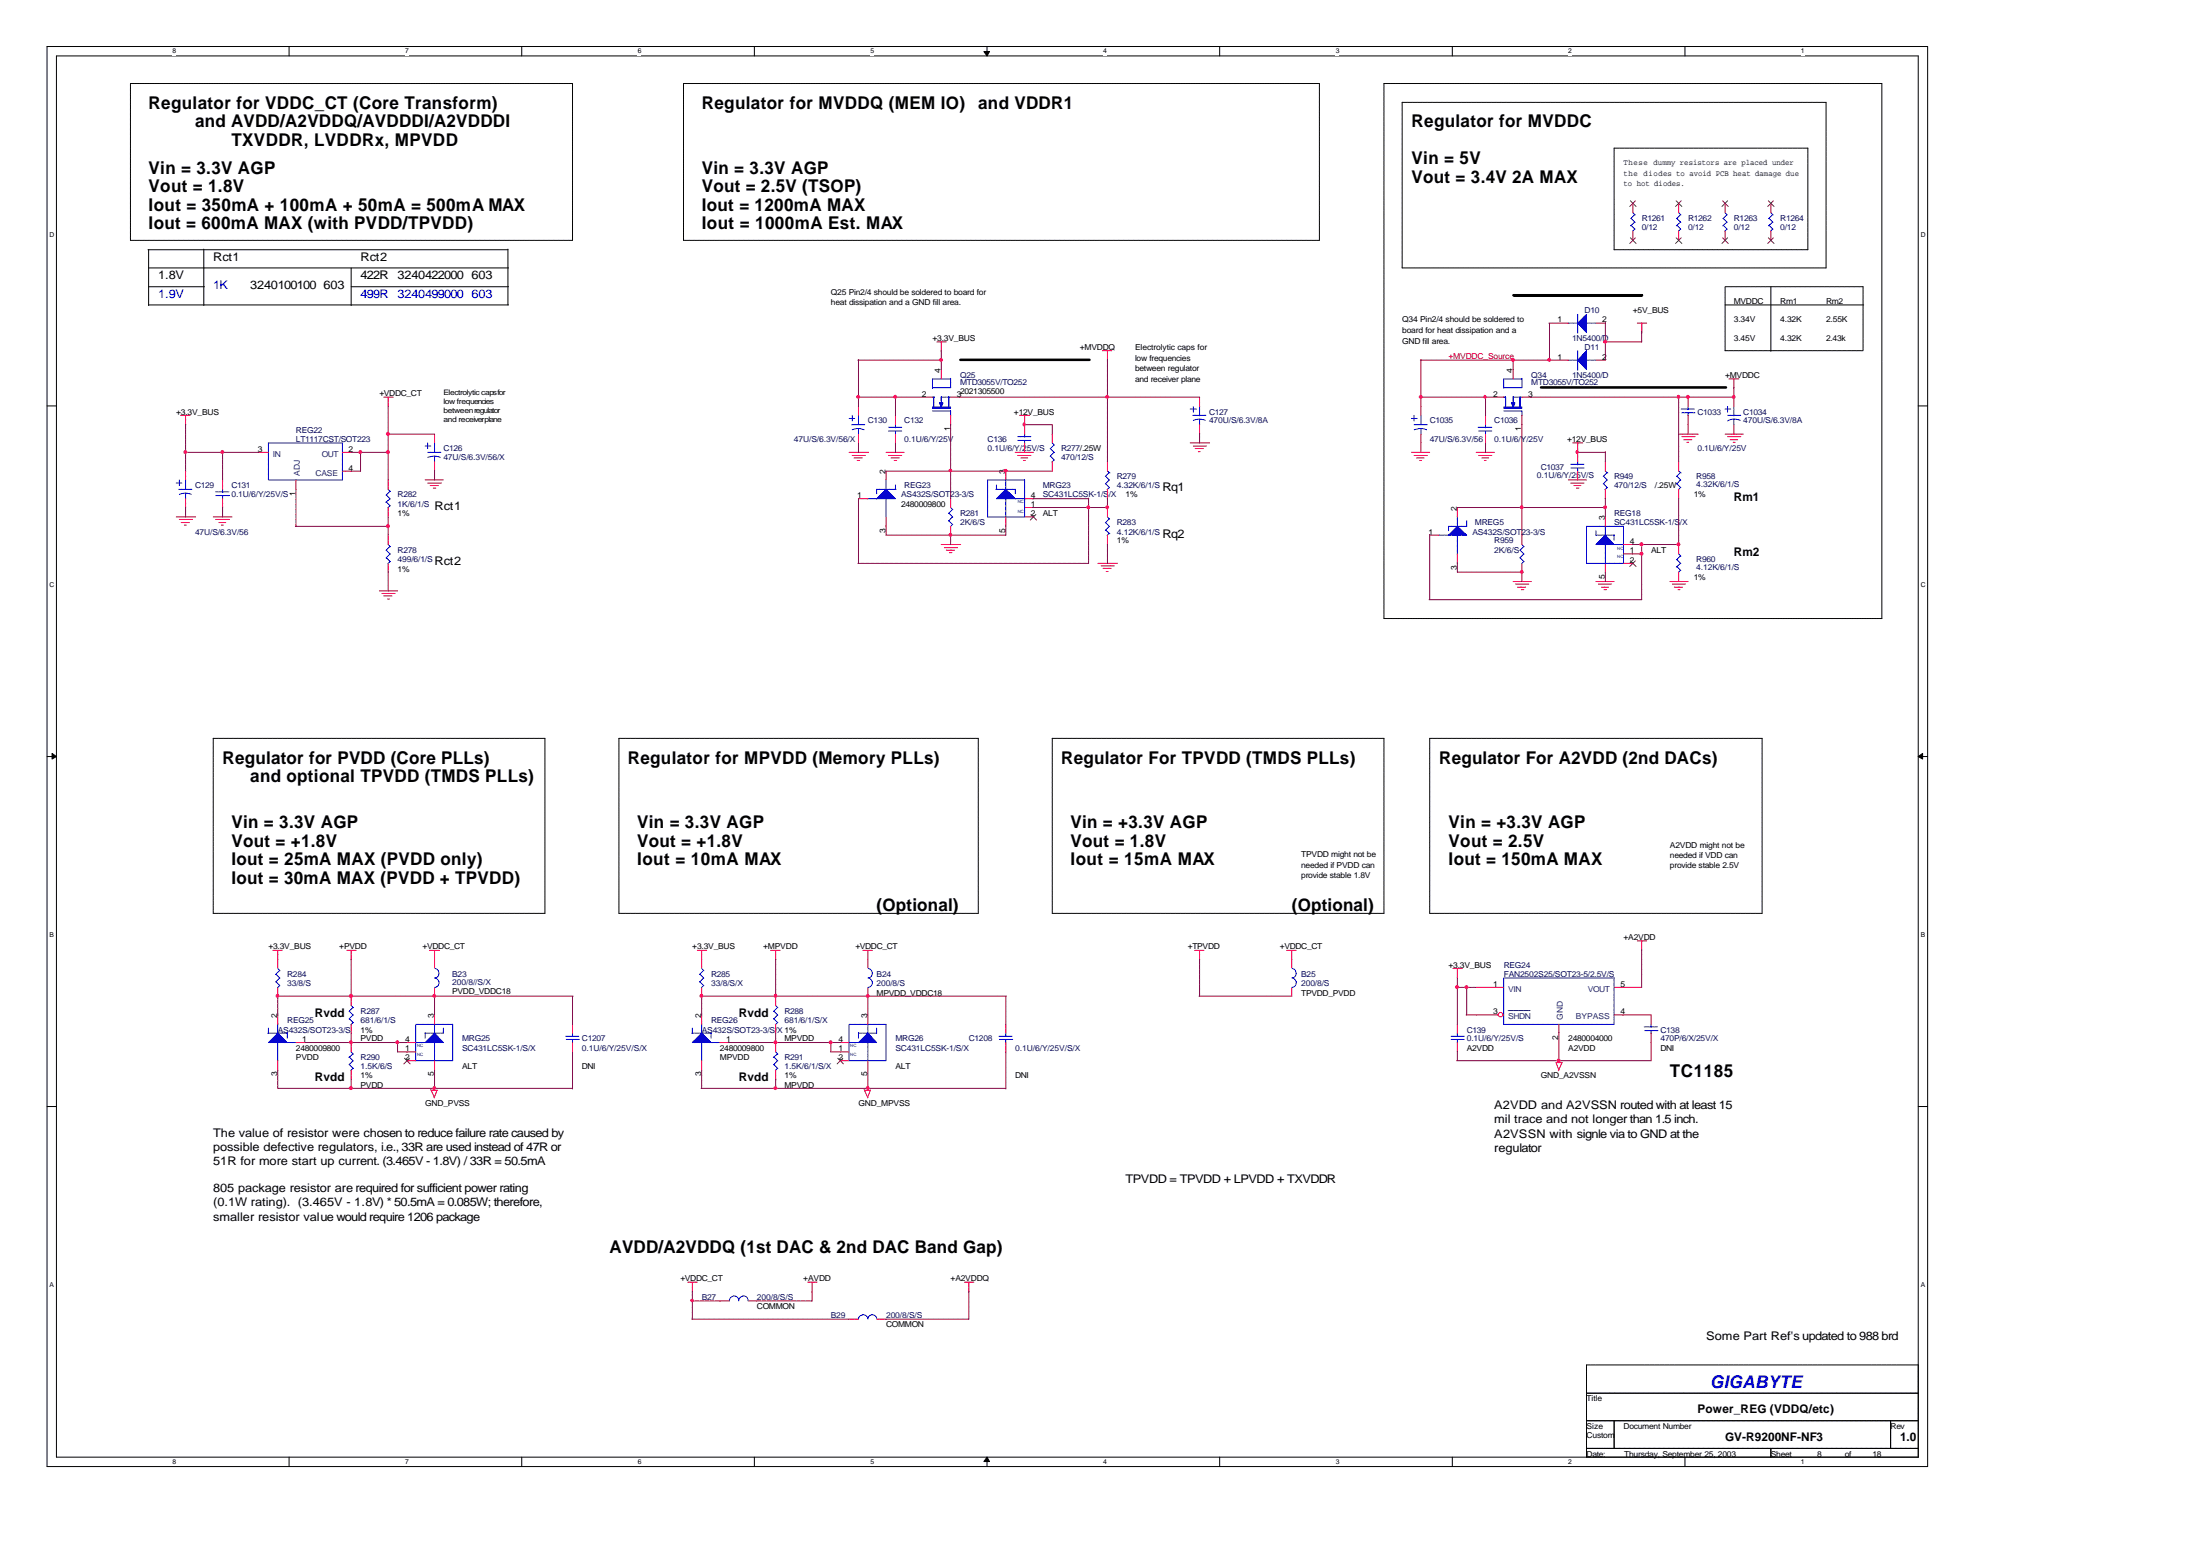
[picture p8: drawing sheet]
<svg xmlns="http://www.w3.org/2000/svg" width="297mm" height="210mm" viewBox="0 0 297 210" stroke-linecap="round" stroke-linejoin="round" font-family="sans-serif">
<path d="M6.3 6.3h254v191.7h-254zM7.6 7.5h251.4v189.2h-251.4z" fill="none" stroke="#000" stroke-width=".14"/>
<g fill="#fff">
<path d="M23.3 6.4h.4v1.1h-.4z"/>
<path d="M23.3 196.9h.4v1h-.4z"/>
</g>
<path d="M39 6.3v1.2M39 196.7v1.3" fill="none" stroke="#000" stroke-width=".14"/>
<g fill="#fff">
<path d="M54.7 6.4h.4v1.1h-.4z"/>
<path d="M54.7 196.9h.4v1h-.4z"/>
</g>
<path d="M70.4 6.3v1.2M70.4 196.7v1.3" fill="none" stroke="#000" stroke-width=".14"/>
<g fill="#fff">
<path d="M86.1 6.4h.4v1.1h-.4z"/>
<path d="M86.1 196.9h.4v1h-.4z"/>
</g>
<path d="M101.9 6.3v1.2M101.9 196.7v1.3" fill="none" stroke="#000" stroke-width=".14"/>
<g fill="#fff">
<path d="M117.5 6.4h.4v1.1h-.4z"/>
<path d="M117.5 196.9h.4v1h-.4z"/>
</g>
<path d="M133.3 6.3v1.2M133.3 196.7v1.3" fill="none" stroke="#000" stroke-width=".14"/>
<g fill="#000" stroke="#000" stroke-width=".14">
<path d="M132.8 7h.8l-.3 .5z" fill-rule="evenodd"/>
<path d="M133.3 196.7l.3 .6h-.8z" fill-rule="evenodd"/>
</g>
<g fill="#fff">
<path d="M148.9 6.4h.5v1.1h-.5z"/>
<path d="M148.9 196.9h.5v1h-.5z"/>
</g>
<path d="M164.7 6.3v1.2M164.7 196.7v1.3" fill="none" stroke="#000" stroke-width=".14"/>
<g fill="#fff">
<path d="M180.3 6.4h.5v1.1h-.5z"/>
<path d="M180.3 196.9h.5v1h-.5z"/>
</g>
<path d="M196.1 6.3v1.2M196.1 196.7v1.3" fill="none" stroke="#000" stroke-width=".14"/>
<g fill="#fff">
<path d="M211.8 6.4h.4v1.1h-.4z"/>
<path d="M211.8 196.9h.4v1h-.4z"/>
</g>
<path d="M227.5 6.3v1.2M227.5 196.7v1.3" fill="none" stroke="#000" stroke-width=".14"/>
<g fill="#fff">
<path d="M243.2 6.4h.4v1.1h-.4z"/>
<path d="M243.2 196.9h.4v1h-.4z"/>
<path d="M6.7 31.2h.6v1h-.6z"/>
<path d="M259.3 31.2h.6v1h-.6z"/>
<path d="M6.7 78.4h.6v1h-.6z"/>
<path d="M259.3 78.4h.6v1h-.6z"/>
</g>
<path d="M6.3 54.8h1.3M259 54.8h1.3" fill="none" stroke="#000" stroke-width=".14"/>
<g fill="#fff">
<path d="M6.7 125.7h.5v1.1h-.5z"/>
<path d="M259.3 125.7h.5v1.1h-.5z"/>
</g>
<path d="M6.3 102.1h1.3M259 102.1h1.3" fill="none" stroke="#000" stroke-width=".14"/>
<g fill="#000" stroke="#000" stroke-width=".14">
<path d="M7 101.7l.6 .4-.6 .4z" fill-rule="evenodd"/>
<path d="M259 102.1l.6-.4v.8z" fill-rule="evenodd"/>
</g>
<g fill="#fff">
<path d="M6.7 173h.6v1h-.6z"/>
<path d="M259.3 173h.6v1h-.6z"/>
</g>
<g fill="none" stroke="#000" stroke-width=".14">
<path d="M20 33.7h48.6M20.1 33.7v7.5M20.1 36.2h48.6M20.1 38.7h7.5M27.5 33.6v7.6M47.4 36.2v5M47.4 38.7h21.3M68.6 33.6v7.6M239.1 38.7v8.7M20.1 41.2h48.6M221.7 43.6v1.4M232.9 41.2h18.7"/>
<path d="M6.3 149.4h1.3M259 149.4h1.3"/>
</g>
<path d="M129.7 48.6h17.4M208.1 52.3h24.9" fill="none" stroke="#000" stroke-width=".34"/>
<g fill="none" stroke="#000" stroke-width=".14" stroke-dasharray=".1 .1 .1 .1 .1 .1 .1 .1">
<path d="M17.6 11.3h59.7M77.3 11.3v21.1M92.3 11.3h85.8M178.1 11.3v21.1M186.9 11.3h67.2M189.3 13.8h57.2M217.9 20h26.2M244.1 20v13.7M246.5 13.8v22.4M254.1 11.3v72.2M17.6 32.4v-21.1M77.3 32.4h-59.7"/>
<path d="M92.3 32.4v-21.1M178.1 32.4h-85.8M189.3 36.2v-22.4M217.9 33.7v-13.7M232.9 38.7h18.6M244.1 33.7h-26.2M246.5 36.2h-57.2M251.5 38.7v8.6M232.9 47.3v-8.6M251.5 47.3h-18.6M28.8 99.7h44.8M73.6 99.7v23.6"/>
<path d="M83.6 99.7h48.5M132.1 99.7v23.6M142.1 99.7h44.8M186.9 99.7v23.6M186.9 83.5v-72.2M193 99.7h44.9M237.9 99.7v23.6M254.1 83.5h-67.2M28.8 123.3v-23.6M73.6 123.3h-44.8M83.6 123.3v-23.6M132.1 123.3h-48.5"/>
<path d="M142.1 123.3v-23.6M186.9 123.3h-44.8M193 123.3v-23.6M237.9 123.3h-44.9M214.2 184.2h44.8M214.2 188.1v-3.9M214.2 188.1h44.8M214.2 191.8v-3.7M214.2 191.8h3.7M214.2 195.5v-3.7M214.2 195.5h24.9M214.2 196.7v-1.2"/>
<path d="M217.9 191.8v3.7M217.9 195.5h-3.7M217.9 191.8h37.4M217.9 195.5v-3.7M239.1 195.5v1.2M239.1 196.7h-24.9M239.1 195.5h19.9M239.1 196.7v-1.2M255.3 191.8v3.7M255.3 195.5h-37.4M255.3 191.8h3.7M255.3 195.5v-3.7"/>
<path d="M259 184.2v3.9M259 188.1h-44.8M259 188.1v3.7M259 191.8h-44.8M259 191.8v3.7M259 195.5h-3.7M259 195.5v1.2M259 196.7h-19.9"/>
</g>
<path d="M204.3 39.9h17.4z" fill="none" stroke="#000" stroke-width=".34" stroke-dasharray=".1 .1 .1 .1 .1 .1 .1 .1"/>
<g fill="none" stroke="#f00" stroke-width=".14" stroke-dasharray=".1 .1 .1 .1 .1 .1 .1 .1">
<path d="M220.5 27.4v1.3M220.5 32.4v-1.2M226.7 27.4v1.3M226.7 32.4v-1.2M232.9 27.4v1.3M232.9 32.4v-1.2M239.1 27.4v1.3M239.1 32.4v-1.2M24.4 56.1h1.3M25.1 56.1v1.3M51.8 53.6h1.4M52.4 53.6v1.4"/>
<path d="M58.7 58.6v1.2M115.9 54.9v1.2M115.9 59.8v-1.2M120.9 56.1v1.2M120.9 59.8v-1.2M124.6 53.6h1.3M126.5 46.2h1.3M127.1 46.2v1.2M127.1 49.9v1.3M128.4 57.3v-1.2M129.6 53.6h-1.2M137.7 56.1h1.3"/>
<path d="M138.3 56.1v1.3M138.3 57.3v1.3M142.1 58.6v1.2M148.8 47.3h1.4M149.5 47.3v1.4M160.7 59.8h2.6M162 53.6v1.3M162 58.6v-1.3M191.9 54.9v1.2M191.9 59.8v-1.2M200.6 56.1v1.2M200.6 59.8v-1.2"/>
<path d="M201.8 53.6h1.2M204.3 49.9v1.3M205.5 57.3v-1.2M206.8 53.6h-1.3M210.5 43.6h1.3M210.5 48.6h1.3M212.3 59.8h1.4M213 59.8v1.3M216.7 43.6h-1.2M216.7 48.6h-1.2M221.1 43.6h1.3M221.7 43.6v1.4"/>
<path d="M226.7 58.6h2.6M227.1 58.9h1.8M227.8 59.7h.3M227.9 53.6v1.3M227.9 57.3v-1.2M228.4 59.4h-1.1M232.9 58.6h2.6M233.3 58.9h1.8M234 59.7h.4M234.1 51.2v1.2M234.1 53.6v1.3M234.1 58.6v-1.3"/>
<path d="M234.6 59.4h-1M234.8 51.2h-1.4M23.8 69.8h2.6M24.2 70.1h1.8M24.9 70.9h.3M25.1 63.6v1.2M25.1 68.5v-1.2M25.6 70.5h-1.1M28.8 69.8h2.5M29.1 70.1h1.9M29.9 70.9h.3M30.1 64.8v1.3"/>
<path d="M30.1 68.5v-1.2M30.5 70.5h-1M35 61.1h1.2M40 66.1v-1.3M47.4 61.1h-1.2M47.4 63.6h-1.2M51.2 79.8h2.6M52.4 72.2v1.3M52.4 77.2v-1.2M52.4 64.8v1.3M52.4 69.8v-1.3M57.4 64.8h2.5"/>
<path d="M57.7 65.2h1.9M58.5 65.9h.3M58.7 63.6v-1.3M59.2 65.5h-1.1M114.6 61.1h2.7M115.1 61.5h1.7M115.7 62.2h.4M115.9 67.3h1.3M116.4 61.8h-1.1M119.6 61.1h2.6M119.6 71v-1.2M119.6 63.6v1.2"/>
<path d="M120 61.5h1.8M120.7 62.2h.4M121.4 61.8h-1.1M127.1 73.5h2.6M127.5 73.9h1.8M128.2 74.6h.3M128.4 67.3v1.2M128.4 72.2v-1.2M128.9 74.3h-1.1M135.8 71v-1.2M135.8 63.6v1.2M137.1 61.1h2.5"/>
<path d="M137.4 61.5h1.9M138.2 62.2h.3M138.3 61.1v-1.3M138.8 61.8h-1M139.5 67.3h-1.2M139.5 68.5h-1.2M139.5 69.8h-1.2M142.1 63.6v-1.3M148.3 76h2.6M148.7 76.4h1.8M149.4 77.1h.3M149.5 68.5v1.3"/>
<path d="M149.5 73.5v-1.3M149.5 62.3v1.3M149.5 67.3v-1.2M150 76.7h-1.1M161.1 60.2h1.8M161.8 61h.3M162.5 60.6h-1.1M190.6 61.1h2.5M190.9 61.5h1.9M191.7 62.2h.3M192.3 61.8h-1M193 72.2h1.3"/>
<path d="M196.8 76v-1.2M196.8 68.5v1.3M199.3 61.1h2.5M199.6 61.5h1.9M200.4 62.2h.3M201 61.8h-1M204.3 78.5h2.5M204.6 78.8h1.9M205.4 79.6h.3M205.5 72.2v1.3M205.5 77.2v-1.2M206 79.3h-1.1"/>
<path d="M211.8 64.8h2.5M212.1 65.2h1.9M212.9 65.9h.3M213 61.1v1.2M213 64.8v-1.2M213.4 65.5h-1M215.5 78.5h2.5M215.8 78.8h1.9M216.6 79.6h.3M216.7 62.3v1.3M216.7 67.3v-1.2M216.7 77.2v-1.2"/>
<path d="M216.7 69.8v1.2M217.2 79.3h-1M220.5 73.5h-1.3M220.5 74.8h-1.3M220.5 76h-1.3M225.5 78.5h2.5M225.8 78.8h1.8M226.6 79.6h.3M226.7 62.3v1.3M226.7 67.3v-1.2M226.7 73.5v1.3M226.7 78.5v-1.3"/>
<path d="M227.2 79.3h-1.1M51.6 80.1h1.7M52.3 80.9h.4M52.9 80.4h-1.1M36.8 128.3h1.4M37.5 128.3v1.3M37.5 129.6v1.1M37.5 134.5v-1.2M37.5 137v1.3M46.8 128.3h1.4M47.4 128.3v1.3M47.4 134.5v1.2"/>
<path d="M47.4 139.5v-1.2M58 128.3h1.4M58.7 128.3v1.3M58.7 129.6v1.1M58.7 134.5v-1.2M58.7 137v1.3M77.3 138.3v1.2M94.1 128.3h1.3M94.7 128.3v1.3M94.7 129.6v1.1M94.7 134.5v-1.2M94.7 137v1.3"/>
<path d="M104.1 128.3h1.3M104.7 128.3v1.3M104.7 134.5v1.2M104.7 139.5v-1.2M116.5 128.3h1.4M117.2 128.3v1.3M117.2 137v1.3M117.2 129.6v1.1M117.2 134.5v-1.2M135.8 138.3v1.2M161.3 128.3h1.3M162 128.3v1.3"/>
<path d="M173.7 128.3h1.4M174.4 128.3v1.3M174.4 129.6v1.1M174.4 134.5v-1.2M196.2 130.7h1.3M196.8 130.7v1.4M196.8 138.3v1.2M199.3 133.3h3.7M199.3 137h3M210.5 139.5v-1.2M219.2 137h-1.3M221.1 127h1.3"/>
<path d="M221.7 127v1.4M221.7 133.3h-3.8M222.9 137v1.3M37.5 144.5v-1.3M41.2 140.7h-1.2M47.4 140.7v1.3M47.4 145.7v-1.2M54.9 140.7h1.2M54.9 142h1.2M54.9 143.2h1.2M58.3 147.2h.8M58.7 147.2v-.4"/>
<path d="M58.7 148.2l-.5-1.1M58.7 144.5v-1.3M59 147.2l-.4 1.1M77.3 142v-1.3M94.7 144.5v-1.3M98.5 140.7h-1.3M104.7 140.7v1.3M104.7 145.7v-1.2M113.5 140.7h1.1M113.5 142h1.1M113.5 143.2h1.1M116.8 147.2h.8"/>
<path d="M117.2 147.2v-.4M117.2 148.2l-.5-1.1M117.2 144.5v-1.3M117.5 147.2l-.4 1.1M135.8 142v-1.3M196.8 142v-1.3M210.1 143.4h.9M210.5 143.4v-.3M210.5 144.5l-.4-1.1M210.9 143.4l-.5 1.1M222.9 140.7v-1.2M92.9 173.1h1.3"/>
<path d="M93.5 173.1v1.3M97.2 175.6h1.3M102.2 175.6h-1.2M109.1 173.1h1.3M109.6 173.1v1.3M114.6 178.1h1.3M119.6 178.1h-1.2M130.2 173.1h1.4M130.8 173.1v1.3"/>
<circle cx="202.6" cy="137" r=".31"/>
</g>
<g fill="none" stroke="#00f" stroke-width=".14" stroke-dasharray=".1 .1 .1 .1 .1 .1 .1 .1">
<path d="M220.2 29.5l.6 .6M220.2 30.4l.6 .6M220.5 28.7l.3 .4M220.7 29l-.6 .6M220.7 30l-.6 .5M220.7 30.9l-.3 .4M226.4 29.5l.6 .6M226.4 30.4l.6 .6M226.7 28.7l.3 .4M226.9 29l-.6 .6M226.9 30l-.6 .5M226.9 30.9l-.3 .4"/>
<path d="M232.7 29.5l.6 .6M232.7 30.4l.6 .6M232.9 28.7l.4 .4M233.2 29l-.6 .6M233.2 30l-.6 .5M233.2 30.9l-.4 .4M238.8 29.5l.6 .6M238.8 30.4l.6 .6M239.1 28.7l.3 .4M239.4 29l-.6 .6M239.4 30l-.6 .5M239.4 30.9l-.4 .4"/>
<path d="M36.2 59.8h10M46.2 59.8v5M57.7 59.8v.8M58.7 59.8v1.3M114.6 56.5h.9M115.1 56.1v.8M115.9 56.1v1.3M115.9 57.8l-.8 .2M115.9 57.8v.9M116.7 58l-.8-.2M116.8 57.3h-1.8M120 58.2h1.8"/>
<path d="M120.9 58.2v.5M120.9 57.3v.5M121.8 57.7h-1.9M125.9 51.2v1.2M125.9 52.3h2.5M125.9 55h2.5M125.9 55.1h2.5M125.9 53.6h.3M126.1 53.6v1.4M127.1 54.4v-.9M127.1 53.6h1.3M127.1 54.1v-.6"/>
<path d="M128.1 55v-1.5M128.1 54.9v-1.3M128.4 51.2h-2.6M128.4 52.3v-1.2M128.4 55.5h-2.6M128.4 55.5v.6M137.4 59.5h1.9M138.3 59.5v.4M138.3 58.6v.4M139.2 58.9h-1.9M142.1 59.8l.3 .3M160.7 55.2h.8"/>
<path d="M161.1 54.9v.7M162 54.9v1.2M162 56.6l-.9 .1M162 56.6v.8M162.7 56.7l-.7-.1M162.8 56.1h-1.8M190.6 56.5h.8M190.9 56.1v.8M191.9 56.1v1.3M191.9 57.8l-1 .2M191.9 57.8v.9M192.6 58l-.7-.2"/>
<path d="M192.7 57.3h-1.9M199.6 58.2h1.9M200.6 58.2v.5M200.6 57.3v.5M201.4 57.7h-1.8M203 51.2v1.2M203 52.3h2.6M203 55h2.6M203 55.1h2.6M203 53.6h.4M203.3 53.6v1.4M204.3 54.4v-.9"/>
<path d="M204.3 53.6h1.3M204.3 54.1v-.6M205.2 55v-1.5M205.2 54.9v-1.3M205.5 51.2h-2.6M205.5 52.3v-1.2M205.5 55.5h-2.6M205.5 55.5v.6M213 43.6h-1.3M213 42.4v2.6M213 48.6h-1.3M213 47.3v2.7"/>
<path d="M215.5 43.6h-1.4M215.5 48.6h-1.4M227.1 55.7h1.8M227.9 55.7v.4M227.9 54.9v.4M228.8 55.2h-1.8M232.9 55.2h.9M233.3 54.9v.7M234.1 54.9v1.2M234.1 56.6l-.8 .2M234.1 56.6v.8M234.9 56.7l-.8-.1"/>
<path d="M235 56.1h-1.8M23.8 65.2h.8M24.2 64.8v.8M25.1 64.8v1.3M25.1 66.6l-.9 .1M25.1 66.6v.8M25.8 66.7l-.7-.1M25.9 66.1h-1.8M29.1 66.9h1.9M30.1 66.9v.5M30.1 66.1v.4M30.9 66.4h-1.9"/>
<path d="M36.2 64.8v-5M46.2 64.8h-10M52.2 74.3l.5 .6M52.2 75.3l.5 .6M52.2 66.8l.5 .6M52.2 67.7l.5 .6M52.4 73.5l.3 .3M52.4 66.1l.3 .3M52.7 73.8l-.6 .6M52.7 74.8l-.6 .6M52.7 75.8l-.4 .3M52.7 66.3l-.6 .6"/>
<path d="M52.7 67.3l-.6 .5M52.7 68.3l-.4 .3M57.4 60.2h.9M58.7 61.6l-1 .1M58.7 61.6v.8M59.4 61.7l-.7-.1M59.5 61.1h-1.8M118.4 67.3h-1.3M118.4 66.6v-.6M118.4 66.1h2.6M119.6 66.1v-1.4M119.6 67.3v2.6"/>
<path d="M120.9 66.1v-.7M128.1 69.3l.6 .6M128.1 70.3l.6 .6M128.4 68.5l.3 .3M128.6 68.8l-.6 .6M128.6 69.8l-.6 .6M128.6 70.8l-.3 .3M133.3 64.8h5M133.3 69.8v-5M134.5 66.1v-.7M135.8 66.1v-1.4M135.8 67.3v2.6"/>
<path d="M137.1 67.3h1.3M137.1 66.6v-.6M137.1 66.1h-2.6M138.3 64.8v5M138.3 69.8h-5M141.8 60.6l.6 .5M141.8 61.6l.6 .6M142.3 60l-.6 .6M142.3 61.1l-.6 .6M142.3 62.1l-.3 .3M149.3 70.5l.6 .6M149.3 71.6l.6 .5"/>
<path d="M149.3 64.3l.6 .6M149.3 65.3l.6 .6M149.5 69.8l.4 .3M149.5 63.6l.4 .3M149.8 70l-.6 .6M149.8 71l-.6 .6M149.8 72l-.4 .3M149.8 63.8l-.6 .6M149.8 64.8l-.6 .6M149.8 65.8l-.4 .3M195.6 72.2h-1.4M195.6 71.6v-.6"/>
<path d="M195.6 71h2.5M196.8 71v-1.3M196.8 72.2v2.7M198 71v-.7M205.2 74.3l.6 .6M205.2 75.3l.6 .6M205.5 73.5l.3 .3M205.7 73.8l-.6 .6M205.7 74.8l-.6 .6M205.7 75.8l-.3 .3M212.1 63.2h1.9M213 63.2v.5"/>
<path d="M213 62.3v.5M213.9 62.7h-1.9M214.2 71h5M214.2 76v-5M215.5 72.2v-.6M216.5 64.3l.6 .6M216.5 65.3l.6 .6M216.7 63.6l.4 .3M216.7 72.2v-1.2M216.7 73.5v2.6M217 63.8l-.6 .6M217 64.8l-.6 .6"/>
<path d="M217 65.8l-.3 .3M217.9 73.5h1.4M217.9 72.9v-.7M217.9 72.2h-2.5M219.2 71v5M219.2 76h-5M226.4 64.3l.6 .6M226.4 65.3l.6 .6M226.4 75.5l.6 .6M226.4 76.5l.6 .6M226.7 63.6l.3 .3M226.7 74.8l.3 .3"/>
<path d="M226.9 63.8l-.6 .6M226.9 64.8l-.6 .6M226.9 65.8l-.3 .3M226.9 75l-.6 .6M226.9 76l-.6 .6M226.9 77l-.3 .3M36.2 139.5v-.7M37.3 131.5l.5 .6M37.3 132.5l.5 .6M37.5 130.7l.3 .4M37.5 139.5v-1.3M37.8 131l-.6 .6"/>
<path d="M37.8 132l-.6 .6M37.8 133l-.4 .4M38.8 139.5h-2.6M47.2 136.5l.6 .6M47.2 137.5l.6 .6M47.4 135.7l.4 .4M47.7 136l-.6 .6M47.7 137l-.6 .6M47.7 138l-.4 .4M56.1 138.3h5M57.4 139.5h2.5M58.7 132a.58 .58 0 0 0 .6-.6"/>
<path d="M58.7 133.3a.63 .63 0 0 0 .6-.8M58.7 139.5v-1.3M59.3 131.4a.6 .6 0 0 0-.6-.7M59.3 132.5l-.4-.4-.2-.1M59.9 139.5v-.7M61.1 138.3v4.9M77.3 139.5v.5M78.1 139.9h-1.7M93.5 139.5v-.7M94.5 131.5l.6 .6M94.5 132.5l.6 .6M94.7 130.7l.4 .4"/>
<path d="M94.7 139.5v-1.3M95 131l-.6 .6M95 132l-.6 .6M95 133l-.3 .4M96 139.5h-2.6M104.5 136.5l.6 .6M104.5 137.5l.6 .6M104.7 135.7l.4 .4M105 136l-.6 .6M105 137l-.6 .6M105 138l-.4 .4M114.6 138.3h5"/>
<path d="M115.9 139.5h2.5M117.2 139.5v-1.3M117.2 132a.58 .58 0 0 0 .6-.6M117.2 133.3a.63 .63 0 0 0 .6-.8M117.8 131.4a.6 .6 0 0 0-.6-.7M117.8 132.5l-.4-.4-.2-.1M118.4 139.5v-.7M119.6 138.3v4.9M135.8 139.5v.5M136.7 139.9h-1.8M174.4 132a.58 .58 0 0 0 .6-.6M174.4 133.3a.63 .63 0 0 0 .6-.8"/>
<path d="M175 131.4a.6 .6 0 0 0-.6-.7M175 132.5l-.3-.4-.3-.1M196.8 139.5v.5M197.7 139.9h-1.9M203 132h14.9M203 138.3v-6.3M217.9 132v6.3M217.9 138.3h-14.9M222.1 139.1h1.8M222.9 139.1v.4M222.9 138.3v.4M223.8 138.6h-1.8"/>
<path d="M37.5 140.7v2.6M38.8 140.7h1.2M38.8 140.1v-.7M47.2 142.7l.6 .6M47.2 143.7l.6 .6M47.4 142l.4 .3M47.7 142.3l-.6 .5M47.7 143.2l-.6 .6M47.7 144.2l-.4 .3M56.1 143.2v-4.9M57.4 140.7h-1.4M57.4 140.1v-.7"/>
<path d="M58.7 140.7v2.6M61.1 143.2h-5M76.5 140.3h1.7M77.3 140.3v.5M94.7 140.7v2.6M96 140.7h1.3M96 140.1v-.7M104.5 142.7l.6 .6M104.5 143.7l.6 .6M104.7 142l.4 .3M105 142.3l-.6 .5M105 143.2l-.6 .6"/>
<path d="M105 144.2l-.4 .3M114.6 143.2v-4.9M115.9 140.7h-1.3M115.9 140.1v-.7M117.2 140.7v2.6M119.6 143.2h-5M135 140.3h1.7M135.8 140.3v.5M195.9 140.3h1.9M196.8 140.3v.5M99.1 174.9a.72 .72 0 0 0-.6 .7M99.7 175.6a.61 .61 0 0 0-.6-.7"/>
<path d="M100.3 174.9a.72 .72 0 0 0-.6 .7M101 175.6a.61 .61 0 0 0-.7-.7M116.5 177.5l-.5 .3-.1 .3M117.2 178a.65 .65 0 0 0-.7-.5M117.8 177.5a.58 .58 0 0 0-.6 .6M118.4 178l-.1-.3-.2-.1-.3-.1"/>
</g>
<path d="M203.6 136.4h3.1" fill="none" stroke="#004080" stroke-width=".14" stroke-dasharray=".1 .1 .1 .1 .1 .1 .1 .1"/>
<g fill="none" stroke="#804000" stroke-width=".14" stroke-dasharray=".1 .1 .1 .1 .1 .1 .1 .1">
<path d="M220.1 27.1l.8 .8M220.1 32.1l.8 .8M220.8 27.1l-.8 .8M220.8 32.1l-.8 .8M226.3 27.1l.8 .8M226.3 32.1l.8 .8M227 27.1l-.8 .8M227 32.1l-.8 .8M232.6 27.1l.7 .8M232.6 32.1l.7 .8M233.3 27.1l-.8 .8M233.3 32.1l-.8 .8"/>
<path d="M238.8 27.1l.7 .8M238.8 32.1l.7 .8M239.4 27.1l-.7 .8M239.4 32.1l-.7 .8M139.2 69.4l.8 .8M139.9 69.4l-.8 .8M220.1 75.7l.8 .8M220.8 75.7l-.8 .8M54.6 142.8l.8 .8M55.3 142.8l-.8 .8M113.1 142.8l.8 .8M113.8 142.8l-.8 .8"/>
</g>
<g fill="#00f" stroke="#00f" stroke-width=".14" stroke-dasharray=".1 .1 .1 .1 .1 .1 .1 .1">
<path d="M134.5 67.3l1.3-1.2 1.3 1.2z" fill-rule="evenodd"/>
<path d="M214.2 42.4v2.5l-1.2-1.3z" fill-rule="evenodd"/>
<path d="M93.5 140.7l1.2-1.2 1.3 1.2z" fill-rule="evenodd"/>
<path d="M36.2 140.7l1.3-1.2 1.3 1.2z" fill-rule="evenodd"/>
<path d="M215.5 73.5l1.2-1.3 1.2 1.3z" fill-rule="evenodd"/>
<path d="M204 54.4h.6l-.3 .6z" fill-rule="evenodd"/>
<path d="M119.6 66.1l1.3 1.2h-2.5z" fill-rule="evenodd"/>
<path d="M115.9 140.7l1.3-1.2 1.2 1.2z" fill-rule="evenodd"/>
<path d="M214.2 47.3v2.6l-1.2-1.3z" fill-rule="evenodd"/>
<path d="M57.4 140.7l1.3-1.2 1.2 1.2z" fill-rule="evenodd"/>
<path d="M196.8 71l1.2 1.2h-2.4z" fill-rule="evenodd"/>
<path d="M126.8 54.4h.5l-.2 .6z" fill-rule="evenodd"/>
</g>
<g fill="none" stroke="#800040" stroke-width=".14" stroke-dasharray=".1 .1 .1 .1 .1 .1 .1 .1">
<path d="M52.4 58.6v-3.8M58.7 58.6h-6.4M115.9 53.6v-5.1M115.9 54.9v-1.4M120.9 53.6h-5.1M120.9 56.1v-2.6M124.6 53.6h-3.8M127.1 48.6v-1.3M127.1 49.9v-1.4M127.1 48.6h-11.3M142.1 58.6v-1.4M142.1 57.3h-3.8"/>
<path d="M149.5 53.6h-20M149.5 53.6v-5.1M162 59.8v-1.3M162 53.6h-12.6M191.9 54.9v-1.4M191.9 53.6v-5.1M200.6 56.1v-2.6M200.6 53.6h-8.8M201.8 53.6h-1.3M204.3 48.6h-12.5M204.3 49.9v-1.4M204.3 48.6h5"/>
<path d="M209.2 48.6v-5.1M210.5 43.6h-1.4M210.5 48.6h-1.4M216.7 46.2v-2.7M216.7 48.6v-2.5M221.7 46.2h-5M221.7 46.2v-1.4M226.7 53.6h-20M227.9 53.6h-1.3M227.9 58.6v-1.4M234.1 53.6v-1.3M234.1 53.6h-6.3"/>
<path d="M25.1 69.8v-1.4M25.1 61.1v-3.9M25.1 63.6v-2.6M30.1 69.8v-1.4M30.1 64.8v-3.8M30.1 61.1h-5.1M35 61.1h-5M40 71v-5M48.7 63.6v-2.6M48.7 61.1h-1.4M48.7 63.6h-1.4M52.4 72.2v-1.2"/>
<path d="M52.4 79.8v-2.7M52.4 71h-12.5M52.4 71v-1.3M52.4 61.1v-2.6M52.4 64.8v-3.8M52.4 61.1h-3.8M58.7 64.8v-1.3M115.9 76v-8.8M115.9 61.1v-1.4M119.6 72.2v-1.2M120.9 61.1v-1.4M128.4 67.3v-3.8"/>
<path d="M128.4 63.6h-8.9M128.4 63.6v-6.4M128.4 73.5v-1.3M128.4 72.2h-8.9M135.8 63.6h-7.5M135.8 72.2h-7.5M135.8 72.2v-1.2M142.1 63.6h-6.4M147 68.5v-1.3M147 76v-7.6M147 76h-31.2M147 68.5h-7.6"/>
<path d="M147 67.3h-7.6M149.5 76v-2.6M149.5 68.5h-2.6M149.5 68.5v-1.3M149.5 62.3v-8.8M191.9 61.1v-1.4M196.8 77.2v-1.2M200.6 61.1v-1.4M205.5 72.2v-3.8M205.5 77.2h-8.8M205.5 78.5v-1.4M205.5 68.5v-11.3"/>
<path d="M205.5 68.5h-8.8M216.7 61.1h-3.8M216.7 78.5v-1.4M216.7 62.3v-1.3M216.7 68.5h-11.3M216.7 68.5v-1.3M216.7 69.8v-1.4M221.7 74.8v-1.4M221.7 73.5h-1.3M221.7 74.8h-1.3M226.7 62.3v-8.8M226.7 73.5v-6.3"/>
<path d="M226.7 73.5h-5.1M193 81v-8.8M221.7 81v-6.3M221.7 81h-28.7M37.5 137v-2.6M47.4 134.5h-10M47.4 134.5v-5M58.7 134.5h-11.4M58.7 137v-2.6M58.7 134.5h18.7M77.3 134.5v3.9M94.7 137v-2.6"/>
<path d="M104.7 134.5v-5M104.7 134.5h-10M117.2 134.5h-12.6M117.2 137v-2.6M117.2 134.5h18.7M135.8 134.5v3.9M162 134.5v-5M174.4 134.5h-12.5M196.8 138.3v-5.1M196.8 133.3v-1.4M198 133.3h-1.3M198 137v-3.8"/>
<path d="M199.3 133.3h-1.3M199.3 137h-1.3M221.7 133.3v-5.1M222.9 137h-3.8M37.5 146.9v-2.5M47.4 140.7v-1.3M47.4 146.9v-1.3M47.4 140.7h-6.3M47.4 146.9h-10M53.7 140.7h-6.4M53.7 142v-1.4M54.9 140.7h-1.3"/>
<path d="M54.9 142h-1.3M58.7 146.9h-11.4M58.7 146.9v-2.5M77.3 142v5M77.3 146.9h-18.7M94.7 146.9v-2.5M104.7 146.9h-10M104.7 140.7h-6.3M104.7 146.9v-1.3M104.7 140.7v-1.3M112.2 142v-1.4M112.2 140.7h-7.6"/>
<path d="M113.5 142h-1.4M113.5 140.7h-1.4M117.2 146.9h-12.6M117.2 146.9v-2.5M135.8 142v5M135.8 146.9h-18.7M196.8 143.2v-1.3M210.5 143.2v-3.8M210.5 143.2h-13.8M222.9 143.2v-2.6M222.9 143.2h-12.5M93.5 178.1v-2.6"/>
<path d="M93.5 175.6v-1.3M97.2 175.6h-3.8M109.6 175.6v-1.3M109.6 175.6h-7.5M114.6 178.1h-21.2M130.8 178.1h-11.3M130.8 178.1v-3.8"/>
</g>
<g fill="#f0f" stroke="#f0f" stroke-width=".14" stroke-dasharray=".1 .1 .1 .1 .1 .1 .1 .1">
<path d="M52.3 70.8l.2 .1v.3h-.3v-.2z" fill-rule="evenodd"/>
<path d="M47.2 134.3l.2-.1 .1 .1v.3h-.3z" fill-rule="evenodd"/>
<path d="M37.3 134.3l.2-.1 .1 .1v.3h-.3z" fill-rule="evenodd"/>
<path d="M53.5 140.5h.3v.3h-.3l-.1-.1z" fill-rule="evenodd"/>
<path d="M47.2 140.6l.2-.1h.1v.3h-.3z" fill-rule="evenodd"/>
<path d="M149.3 68.4l.2-.1h.1v.3h-.3z" fill-rule="evenodd"/>
<path d="M146.8 68.4l.2-.1h.1v.3h-.3z" fill-rule="evenodd"/>
<path d="M210.3 143l.2-.1 .1 .1v.3h-.3z" fill-rule="evenodd"/>
<path d="M58.4 134.3l.3-.1 .1 .1v.3h-.3z" fill-rule="evenodd"/>
<path d="M47.2 134.3l.2-.1 .1 .1v.3h-.3z" fill-rule="evenodd"/>
<path d="M93.3 175.4h.3v.2h-.3z" fill-rule="evenodd"/>
<path d="M58.5 146.7h.3v.3h-.3l-.1-.1z" fill-rule="evenodd"/>
<path d="M47.2 146.8l.2-.1h.1v.3h-.3z" fill-rule="evenodd"/>
<path d="M135.6 63.4h.3v.2h-.3z" fill-rule="evenodd"/>
<path d="M128.2 63.4h.3v.2h-.3z" fill-rule="evenodd"/>
<path d="M149.4 53.4h.2v.3h-.3v-.1z" fill-rule="evenodd"/>
<path d="M138.1 57.1h.3v.3h-.3z" fill-rule="evenodd"/>
<path d="M128.1 72.1l.3-.1h.1v.4h-.3z" fill-rule="evenodd"/>
<path d="M120.8 53.4h.2v.3h-.3l-.1-.1z" fill-rule="evenodd"/>
<path d="M115.8 53.4h.2v.3h-.3v-.1z" fill-rule="evenodd"/>
<path d="M52.3 58.4h.2v.3h-.3v-.1z" fill-rule="evenodd"/>
<path d="M197.9 133.1h.3v.3h-.4v-.1z" fill-rule="evenodd"/>
<path d="M196.5 133.1l.3-.1 .1 .1v.3h-.3z" fill-rule="evenodd"/>
<path d="M52.3 60.8l.2 .1v.3h-.3v-.1z" fill-rule="evenodd"/>
<path d="M126.9 48.5l.2-.1h.1v.3h-.3z" fill-rule="evenodd"/>
<path d="M24.9 60.8l.3 .1v.3h-.3l-.1-.1z" fill-rule="evenodd"/>
<path d="M48.5 60.8l.3 .1v.3h-.3l-.1-.1z" fill-rule="evenodd"/>
<path d="M29.9 60.8l.3 .1v.3h-.3l-.1-.1z" fill-rule="evenodd"/>
<path d="M226.5 53.4h.3v.3h-.3l-.1-.1z" fill-rule="evenodd"/>
<path d="M212.8 60.9h.3v.3h-.3z" fill-rule="evenodd"/>
<path d="M221.4 74.6l.3-.1 .1 .1v.3h-.3z" fill-rule="evenodd"/>
<path d="M221.4 73.4l.3-.1h.1v.3h-.3z" fill-rule="evenodd"/>
<path d="M205.3 77h.3v.3h-.3l-.1-.1z" fill-rule="evenodd"/>
<path d="M216.5 68.4l.2-.1h.2v.3h-.3z" fill-rule="evenodd"/>
<path d="M205.3 68.3h.3v.3h-.3l-.1-.1z" fill-rule="evenodd"/>
<path d="M234 53.4h.2v.3h-.3l-.1-.1z" fill-rule="evenodd"/>
<path d="M227.7 53.5l.2-.1h.1v.3h-.3z" fill-rule="evenodd"/>
<path d="M200.4 53.4h.2v.3h-.2z" fill-rule="evenodd"/>
<path d="M191.6 53.5l.3-.1h.1v.3h-.3z" fill-rule="evenodd"/>
<path d="M226.4 73.4l.3-.1h.1v.3h-.3z" fill-rule="evenodd"/>
<path d="M221.4 73.4l.3-.1h.1v.3h-.3z" fill-rule="evenodd"/>
<path d="M204.2 48.4h.2v.3h-.3l-.1-.1z" fill-rule="evenodd"/>
<path d="M209.1 48.4h.2v.3h-.3v-.1z" fill-rule="evenodd"/>
<path d="M216.5 46l.2-.1 .2 .1v.3h-.3z" fill-rule="evenodd"/>
<path d="M117 134.3l.2-.1 .1 .1v.3h-.3z" fill-rule="evenodd"/>
<path d="M104.5 134.3l.2-.1 .1 .1v.3h-.3z" fill-rule="evenodd"/>
<path d="M112 140.5h.3v.3h-.3l-.1-.1z" fill-rule="evenodd"/>
<path d="M104.6 140.5h.2v.3h-.3v-.1z" fill-rule="evenodd"/>
<path d="M104.6 146.7h.2v.3h-.3v-.1z" fill-rule="evenodd"/>
<path d="M117 146.7h.3v.3h-.3l-.1-.1z" fill-rule="evenodd"/>
<path d="M94.5 134.3l.2-.1 .2 .1v.3h-.3z" fill-rule="evenodd"/>
</g>
<g font-size="2.4">
<text x="20.1" y="14.7">Regulator for VDDC_CT (Core Transform)</text>
<text x="26.3" y="17.2">and AVDD/A2VDDQ/AVDDDI/A2VDDDI</text>
<text x="94.7" y="14.7">Regulator for MVDDQ (MEM IO)</text>
<text x="132.1" y="14.7">and VDDR1</text>
<text x="190.6" y="17.2">Regulator for MVDDC</text>
<text x="20.1" y="23.5">Vin = 3.3V AGP</text>
<text x="31.2" y="19.7">TXVDDR, LVDDRx, MPVDD</text>
<text x="94.7" y="23.5">Vin = 3.3V AGP</text>
<text x="190.6" y="22.2">Vin = 5V</text>
<text x="20.1" y="25.9">Vout = 1.8V</text>
<text x="20.1" y="28.5">Iout = 350mA + 100mA + 50mA = 500mA MAX</text>
<text x="94.7" y="28.5">Iout = 1200mA MAX</text>
<text x="94.7" y="25.9">Vout = 2.5V (TSOP)</text>
<text x="190.6" y="24.7">Vout = 3.4V 2A MAX</text>
<text x="20.1" y="30.9">Iout = 600mA MAX (with PVDD/TPVDD)</text>
<text x="94.7" y="30.9">Iout = 1000mA Est. MAX</text>
<text x="30.1" y="103.1">Regulator for PVDD (Core PLLs)</text>
<text x="33.8" y="105.6">and optional TPVDD (TMDS PLLs)</text>
<text x="84.8" y="103.1">Regulator for MPVDD (Memory PLLs)</text>
<text x="143.3" y="103.1">Regulator For TPVDD (TMDS PLLs)</text>
<text x="194.3" y="103.1">Regulator For A2VDD (2nd DACs)</text>
<text x="31.2" y="111.8">Vin = 3.3V AGP</text>
<text x="86" y="111.8">Vin = 3.3V AGP</text>
<text x="144.5" y="111.8">Vin = +3.3V AGP</text>
<text x="195.6" y="111.8">Vin = +3.3V AGP</text>
<text x="31.2" y="114.3">Vout = +1.8V</text>
<text x="31.2" y="116.8">Iout = 25mA MAX (PVDD only)</text>
<text x="31.2" y="119.3">Iout = 30mA MAX (PVDD + TPVDD)</text>
<text x="86" y="116.8">Iout = 10mA MAX</text>
<text x="86" y="114.3">Vout = +1.8V</text>
<text x="144.5" y="114.3">Vout = 1.8V</text>
<text x="144.5" y="116.8">Iout = 15mA MAX</text>
<text x="195.6" y="114.3">Vout = 2.5V</text>
<text x="195.6" y="116.8">Iout = 150mA MAX</text>
<text x="118.4" y="123">(Optional)</text>
<text x="174.4" y="123">(Optional)</text>
<text x="225.5" y="145.4">TC1185</text>
<text x="82.3" y="169.1">AVDD/A2VDDQ (1st DAC &amp; 2nd DAC Band Gap)</text>
</g>
<text font-size="2.4" fill="#00f" x="230.9" y="187.4">GIGABYTE</text>
<g font-size="1.6">
<text x="28.8" y="35.2">Rct1</text>
<text x="48.7" y="35.2">Rct2</text>
<text x="21.3" y="37.7">1.8V</text>
<text x="33.8" y="39">3240100100</text>
<text x="43.7" y="39">603</text>
<text x="48.7" y="37.7">422R</text>
<text x="53.7" y="37.7">3240422000</text>
<text x="63.7" y="37.7">603</text>
<text x="58.7" y="68.8">Rct1</text>
<text x="157" y="66.3">Rq1</text>
<text x="234.1" y="67.6">Rm1</text>
<text x="58.7" y="76.3">Rct2</text>
<text x="157" y="72.6">Rq2</text>
<text x="234.1" y="75">Rm2</text>
<text x="42.5" y="137.3">Rvdd</text>
<text x="99.7" y="137.3">Rvdd</text>
<text x="42.5" y="146">Rvdd</text>
<text x="99.7" y="146">Rvdd</text>
<text x="201.8" y="149.7">A2VDD and A2VSSN routed with at least 15</text>
<text x="28.8" y="153.4">The value of resistor were chosen to reduce failure rate caused by</text>
<text x="28.8" y="155.4">possible defective regulators, i.e., 33R are used instead of 47R or</text>
<text x="201.8" y="151.7">mil trace and not longer than 1.5 inch.</text>
<text x="201.8" y="153.6">A2VSSN with signle via to GND at the</text>
<text x="201.8" y="155.5">regulator</text>
<text x="28.8" y="157.3">51R for more start up current. (3.465V - 1.8V) / 33R = 50.5mA</text>
<text x="28.8" y="160.9">805 package resistor are required for sufficient power rating</text>
<text x="152" y="159.7">TPVDD = TPVDD + LPVDD + TXVDDR</text>
<text x="28.8" y="162.8">(0.1W rating). (3.465V - 1.8V) * 50.5mA = 0.085W; therefore,</text>
<text x="28.8" y="164.8">smaller resistor value would require 1206 package</text>
<text x="230.4" y="180.9">Some Part Ref's updated to 988 brd</text>
<text x="229.2" y="190.8">Power_REG (VDDQ/etc)</text>
<text x="232.9" y="194.5">GV-R9200NF-NF3</text>
<text x="256.5" y="194.5">1.0</text>
</g>
<g font-size="1.6" fill="#00f">
<text x="21.3" y="40.2">1.9V</text>
<text x="28.8" y="39">1K</text>
<text x="48.7" y="40.2">499R</text>
<text x="53.7" y="40.2">3240499000</text>
<text x="63.7" y="40.2">603</text>
</g>
<g font-size="1.1">
<text x="219.2" y="22.3">These dummy resistors are placed under</text>
<text x="219.2" y="23.7">the diodes to avoid PCB heat damage due</text>
<text x="219.2" y="25.2">to hot diodes.</text>
<text x="112.2" y="39.8">Q25 Pin2/4 should be soldered to board for</text>
<text x="112.2" y="41.2">heat dissipation and a GND fill area.</text>
<text x="234.1" y="41">MVDDC</text>
<text x="240.4" y="41">Rm1</text>
<text x="246.5" y="41">Rm2</text>
<text x="125.9" y="46">+3.3V_BUS</text>
<text x="145.8" y="47.3">+MVDDQ</text>
<text x="153.2" y="47.3">Electrolytic caps for</text>
<text x="189.3" y="43.5">Q34 Pin2/4 should be soldered to</text>
<text x="189.3" y="45">board for heat dissipation and a</text>
<text x="189.3" y="46.4">GND fill area.</text>
<text x="210.3" y="43.5">1</text>
<text x="216.3" y="43.5">2</text>
<text x="220.5" y="42.3">+5V_BUS</text>
<text x="234.1" y="43.5">3.34V</text>
<text x="234.1" y="46">3.45V</text>
<text x="240.4" y="43.5">4.32K</text>
<text x="240.4" y="46">4.32K</text>
<text x="246.5" y="46">2.43k</text>
<text x="246.5" y="43.5">2.55K</text>
<text x="51.2" y="53.4">+VDDC_CT</text>
<text x="124.5" y="53.5">2</text>
<text x="127" y="50.3" transform="rotate(-90 127 50.3)">4</text>
<text x="129.2" y="53.5">3</text>
<text x="129.6" y="53.2">2021305500</text>
<text x="153.2" y="48.7">low frequencies</text>
<text x="153.2" y="50.1">between regulator</text>
<text x="153.2" y="51.6">and receiver plane</text>
<text x="201.6" y="53.5">2</text>
<text x="204.2" y="50.3" transform="rotate(-90 204.2 50.3)">4</text>
<text x="206.3" y="53.5">3</text>
<text x="210.3" y="48.5">1</text>
<text x="216.3" y="48.5">2</text>
<text x="232.9" y="51">+MVDDC</text>
<text x="23.8" y="56">+3.3V_BUS</text>
<text x="128.3" y="58.2" transform="rotate(-90 128.3 58.2)">1</text>
<text x="136.9" y="56">+12V_BUS</text>
<text x="205.4" y="58.2" transform="rotate(-90 205.4 58.2)">1</text>
<text x="211.6" y="59.7">+12V_BUS</text>
<text x="34.8" y="61">3</text>
<text x="47.1" y="61">2</text>
<text x="47.1" y="63.5">4</text>
<text x="119.5" y="63.9" transform="rotate(-90 119.5 63.9)">2</text>
<text x="135.7" y="63.9" transform="rotate(-90 135.7 63.9)">3</text>
<text x="223.4" y="65.9">/.25W</text>
<text x="39.9" y="66.9" transform="rotate(-90 39.9 66.9)">1</text>
<text x="53.7" y="69.6">1%</text>
<text x="115.7" y="67.2">1</text>
<text x="119.5" y="71.9" transform="rotate(-90 119.5 71.9)">3</text>
<text x="121.7" y="68.4">2480009800</text>
<text x="135.7" y="71.9" transform="rotate(-90 135.7 71.9)">5</text>
<text x="139.2" y="67.2">4</text>
<text x="139.2" y="68.4">1</text>
<text x="139.2" y="69.7">2</text>
<text x="140.8" y="69.6">ALT</text>
<text x="152" y="67.2">1%</text>
<text x="196.7" y="68.9" transform="rotate(-90 196.7 68.9)">2</text>
<text x="216.7" y="70.2" transform="rotate(-90 216.7 70.2)">3</text>
<text x="228.7" y="67.2">1%</text>
<text x="53.7" y="77.1">1%</text>
<text x="150.8" y="73.3">1%</text>
<text x="192.9" y="72.2">1</text>
<text x="196.7" y="76.9" transform="rotate(-90 196.7 76.9)">3</text>
<text x="220" y="73.4">4</text>
<text x="220" y="74.7">1</text>
<text x="220" y="76">2</text>
<text x="222.9" y="74.6">ALT</text>
<text x="216.7" y="78.2" transform="rotate(-90 216.7 78.2)">5</text>
<text x="228.7" y="78.3">1%</text>
<text x="175.7" y="115.7">TPVDD might not be</text>
<text x="175.7" y="117.1">needed if PVDD can</text>
<text x="175.7" y="118.5">provide stable 1.8V</text>
<text x="225.5" y="114.5">A2VDD might not be</text>
<text x="225.5" y="115.8">needed if VDD can</text>
<text x="225.5" y="117.2">provide stable 2.5V</text>
<text x="36.2" y="128.1">+3.3V_BUS</text>
<text x="45.8" y="128.1">+PVDD</text>
<text x="57.1" y="128.1">+VDDC_CT</text>
<text x="93.5" y="128.1">+3.3V_BUS</text>
<text x="103" y="128.1">+MPVDD</text>
<text x="115.5" y="128.1">+VDDC_CT</text>
<text x="160.4" y="128.1">+TPVDD</text>
<text x="172.8" y="128.1">+VDDC_CT</text>
<text x="195.6" y="130.7">+3.3V_BUS</text>
<text x="219.2" y="126.9">+A2VDD</text>
<text x="37.4" y="137.4" transform="rotate(-90 37.4 137.4)">2</text>
<text x="58.6" y="137.4" transform="rotate(-90 58.6 137.4)">3</text>
<text x="61" y="134.2">PVDD_VDDC18</text>
<text x="94.7" y="137.4" transform="rotate(-90 94.7 137.4)">2</text>
<text x="117.1" y="137.4" transform="rotate(-90 117.1 137.4)">3</text>
<text x="118.4" y="134.4">MPVDD_VDDC18</text>
<text x="175.7" y="134.4">TPVDD_PVDD</text>
<text x="201.6" y="133.2">1</text>
<text x="201.6" y="136.9">3</text>
<text x="218.8" y="136.9">4</text>
<text x="218.8" y="133.2">5</text>
<text x="40" y="141.8">2480009800</text>
<text x="40" y="143.1">PVDD</text>
<text x="40.8" y="140.6">1</text>
<text x="48.7" y="139.4">1%</text>
<text x="48.7" y="140.6">PVDD</text>
<text x="54.7" y="140.6">4</text>
<text x="54.7" y="141.9">1</text>
<text x="54.7" y="143.1">2</text>
<text x="97.2" y="141.8">2480009800</text>
<text x="97.2" y="143.1">MPVDD</text>
<text x="98" y="140.6">1</text>
<text x="105.9" y="140.6">MPVDD</text>
<text x="113.2" y="140.6">4</text>
<text x="113.2" y="141.9">1</text>
<text x="113.2" y="143.1">2</text>
<text x="198" y="141.8">A2VDD</text>
<text x="210.4" y="140.4" transform="rotate(-90 210.4 140.4)">2</text>
<text x="211.8" y="140.6">2480004000</text>
<text x="211.8" y="141.8">A2VDD</text>
<text x="224.2" y="141.8">DNI</text>
<text x="37.4" y="145.3" transform="rotate(-90 37.4 145.3)">3</text>
<text x="48.7" y="145.6">1%</text>
<text x="48.7" y="146.8">PVDD</text>
<text x="57.4" y="149.3">GND_PVSS</text>
<text x="58.6" y="145.3" transform="rotate(-90 58.6 145.3)">5</text>
<text x="62.4" y="144.3">ALT</text>
<text x="78.6" y="144.3">DNI</text>
<text x="94.7" y="145.3" transform="rotate(-90 94.7 145.3)">3</text>
<text x="105.9" y="145.6">1%</text>
<text x="105.9" y="146.8">MPVDD</text>
<text x="115.9" y="149.3">GND_MPVSS</text>
<text x="117.1" y="145.3" transform="rotate(-90 117.1 145.3)">5</text>
<text x="120.9" y="144.3">ALT</text>
<text x="137.1" y="145.6">DNI</text>
<text x="208" y="145.6">GND_A2VSSN</text>
<text x="91.9" y="172.9">+VDDC_CT</text>
<text x="108.5" y="172.9">+AVDD</text>
<text x="128.4" y="172.9">+A2VDDQ</text>
<text x="102.2" y="176.7">COMMON</text>
<text x="119.6" y="179.2">COMMON</text>
<text x="214.2" y="189.2">Title</text>
<text x="214.2" y="192.9">Size</text>
<text x="214.2" y="196.6">Date:</text>
<text x="214.2" y="194.1">Custom</text>
<text x="219.2" y="192.9">Document Number</text>
<text x="219.3" y="196.6">Thursday, September 25, 2003</text>
<text x="239.1" y="196.6">Sheet</text>
<text x="245.4" y="196.6">8</text>
<text x="249.1" y="196.6">of</text>
<text x="252.8" y="196.6">18</text>
<text x="255.3" y="192.9">Rev</text>
</g>
<g font-size="1.1" fill="#000080">
<text x="221.7" y="29.8">R1261</text>
<text x="227.9" y="29.8">R1262</text>
<text x="234.1" y="29.8">R1263</text>
<text x="240.4" y="29.8">R1264</text>
<text x="221.7" y="31.1">0/12</text>
<text x="227.9" y="31.1">0/12</text>
<text x="234.1" y="31.1">0/12</text>
<text x="240.4" y="31.1">0/12</text>
<text x="212.3" y="46">1N5400/D</text>
<text x="214" y="42.3">D10</text>
<text x="214" y="47.3">D11</text>
<text x="129.6" y="51">Q25</text>
<text x="129.6" y="52">MTD3055V/TO252</text>
<text x="206.8" y="51">Q34</text>
<text x="206.8" y="52">MTD3055V/TO252</text>
<text x="212.3" y="51">1N5400/D</text>
<text x="40" y="58.4">REG22</text>
<text x="40" y="59.7">LT1117CST/SOT223</text>
<text x="107.2" y="59.7">47U/S/6.3V/56/X</text>
<text x="117.2" y="57.2">C130</text>
<text x="122.1" y="57.2">C132</text>
<text x="122.1" y="59.7">0.1U/6/Y/25V</text>
<text x="133.3" y="59.7">C136</text>
<text x="163.2" y="56">C127</text>
<text x="163.2" y="57.2">470U/S/6.3V/8A</text>
<text x="193" y="57.2">C1035</text>
<text x="193" y="59.7">47U/S/6.3V/56</text>
<text x="201.8" y="57.2">C1036</text>
<text x="201.8" y="59.7">0.1U/6/Y/25V</text>
<text x="229.2" y="56">C1033</text>
<text x="235.4" y="56">C1034</text>
<text x="235.4" y="57.2">470U/S/6.3V/8A</text>
<text x="26.3" y="65.9">C129</text>
<text x="31.2" y="65.9">C131</text>
<text x="59.9" y="60.9">C126</text>
<text x="59.9" y="62.2">47U/S/6.3V/56/X</text>
<text x="122.1" y="65.9">REG23</text>
<text x="133.3" y="60.9">0.1U/6/Y/25V/S</text>
<text x="140.8" y="65.9">MRG23</text>
<text x="143.3" y="60.9">R277/.25W</text>
<text x="143.3" y="62.2">470/12/S</text>
<text x="150.8" y="64.7">R279</text>
<text x="150.8" y="65.9">4.32K/6/1/S</text>
<text x="207.5" y="64.5">0.1U/6/Y/25V/S</text>
<text x="208" y="63.4">C1037</text>
<text x="217.9" y="64.7">R949</text>
<text x="217.9" y="65.9">470/12/S</text>
<text x="229" y="64.7">R958</text>
<text x="229" y="65.8">4.32K/6/1/S</text>
<text x="229.2" y="60.9">0.1U/6/Y/25V</text>
<text x="31.2" y="67.2">0.1U/6/Y/25V/S</text>
<text x="53.7" y="67.2">R282</text>
<text x="53.7" y="68.4">1K/6/1/S</text>
<text x="121.7" y="67.2">AS432S/SOT23-3/S</text>
<text x="129.6" y="69.6">R281</text>
<text x="129.6" y="70.9">2K/6/S</text>
<text x="140.8" y="67.2">SC431LC5SK-1/S/X</text>
<text x="150.8" y="70.9">R283</text>
<text x="199.1" y="70.9">MREG5</text>
<text x="217.9" y="69.6">REG18</text>
<text x="217.9" y="70.9">SC431LC5SK-1/S/X</text>
<text x="26.3" y="72.2">47U/S/6.3V/56</text>
<text x="53.7" y="74.6">R278</text>
<text x="53.7" y="75.9">499/6/1/S</text>
<text x="150.8" y="72.2">4.12K/6/1/S</text>
<text x="198.8" y="72.2">AS432S/SOT23-3/S</text>
<text x="201.8" y="73.3">R959</text>
<text x="201.8" y="74.6">2K/6/S</text>
<text x="229" y="75.9">R960</text>
<text x="229" y="77">4.12K/6/1/S</text>
<text x="38.8" y="131.8">R284</text>
<text x="61" y="131.8">B23</text>
<text x="96" y="131.8">R285</text>
<text x="118.4" y="131.8">B24</text>
<text x="175.7" y="131.8">B25</text>
<text x="203" y="130.7">REG24</text>
<text x="203" y="131.8">FAN2502S25/SOT23-5/2.5V/S</text>
<text x="38.8" y="133.1">33/8/S</text>
<text x="48.7" y="136.8">R287</text>
<text x="61" y="133">200/8//S/X</text>
<text x="96" y="133.1">33/8/S/X</text>
<text x="105.9" y="136.8">R288</text>
<text x="118.4" y="133.1">200/8/S</text>
<text x="175.7" y="133.1">200/8/S</text>
<text x="37.5" y="139.4">AS432S/SOT23-3/S</text>
<text x="38.8" y="138.1">REG25</text>
<text x="48.7" y="138.1">681/6/1/S</text>
<text x="48.7" y="143.1">R290</text>
<text x="62.4" y="140.6">MRG25</text>
<text x="62.4" y="141.8">SC431LC5SK-1/S/X</text>
<text x="78.6" y="140.6">C1207</text>
<text x="78.6" y="141.8">0.1U/6/Y/25V/S/X</text>
<text x="94.7" y="139.4">AS432S/SOT23-3/S/X 1%</text>
<text x="96" y="138.1">REG26</text>
<text x="105.9" y="143.1">R291</text>
<text x="105.9" y="138.1">681/6/1/S/X</text>
<text x="120.9" y="140.6">MRG26</text>
<text x="120.9" y="141.8">SC431LC5SK-1/S/X</text>
<text x="130.8" y="140.6">C1208</text>
<text x="137.1" y="141.8">0.1U/6/Y/25V/S/X</text>
<text x="198" y="139.4">C139</text>
<text x="198" y="140.6">0.1U/6/Y/25V/S</text>
<text x="224.2" y="139.4">C138</text>
<text x="224.2" y="140.6">470P/6/X/25V/X</text>
<text x="48.7" y="144.3">1.5K/6/S</text>
<text x="105.9" y="144.3">1.5K/6/1/S/X</text>
<text x="94.7" y="175.4">B27</text>
<text x="102.2" y="175.4">200/8/S/S</text>
<text x="112.2" y="177.9">B29</text>
<text x="119.6" y="177.9">200/8/S/S</text>
</g>
<text font-size="1.1" fill="#f00" x="195.6" y="48.4">+MVDDC_Source</text>
<g font-size="1.1" fill="#004080">
<text x="36.8" y="61.7">IN</text>
<text x="40.5" y="64.2" transform="rotate(-90 40.5 64.2)">ADJ</text>
<text x="42.6" y="64.2">CASE</text>
<text x="43.4" y="61.7">OUT</text>
<text x="203.6" y="133.9">VIN</text>
<text x="203.6" y="137.6">SHDN</text>
<text x="211" y="137.7" transform="rotate(-90 211 137.7)">GND</text>
<text x="212.8" y="137.6">BYPASS</text>
<text x="214.4" y="133.9">VOUT</text>
</g>
<g font-size="1">
<text x="59.9" y="53.4">Electrolytic caps for</text>
<text x="59.9" y="54.5">low frequencies</text>
<text x="59.9" y="55.7">betweenregulator</text>
<text x="59.9" y="56.9">and receiver plane</text>
</g>
<g font-size=".9">
<text x="23.3" y="7.2">8</text>
<text x="54.7" y="7.2">7</text>
<text x="86.1" y="7.2">6</text>
<text x="117.5" y="7.2">5</text>
<text x="148.9" y="7.2">4</text>
<text x="180.3" y="7.2">3</text>
<text x="211.8" y="7.2">2</text>
<text x="243.2" y="7.2">1</text>
<text x="6.7" y="31.9">D</text>
<text x="259.3" y="31.9">D</text>
<text x="6.7" y="79.2">C</text>
<text x="259.3" y="79.2">C</text>
<text x="6.7" y="126.5">B</text>
<text x="259.3" y="126.5">B</text>
<text x="6.7" y="173.8">A</text>
<text x="259.3" y="173.8">A</text>
<text x="23.3" y="197.6">8</text>
<text x="54.7" y="197.6">7</text>
<text x="86.1" y="197.6">6</text>
<text x="117.5" y="197.6">5</text>
<text x="148.9" y="197.6">4</text>
<text x="180.3" y="197.6">3</text>
<text x="211.8" y="197.6">2</text>
<text x="243.2" y="197.6">1</text>
</g>
<g font-size=".6" fill="#00f">
<text x="137.4" y="69.2">NC</text>
<text x="137.4" y="67.9">NC</text>
<text x="218.4" y="75.4">NC</text>
<text x="218.4" y="74.2">NC</text>
<text x="56.3" y="142.6">NC</text>
<text x="56.3" y="141.3">NC</text>
<text x="114.8" y="142.6">NC</text>
<text x="114.8" y="141.3">NC</text>
</g>
</svg>
